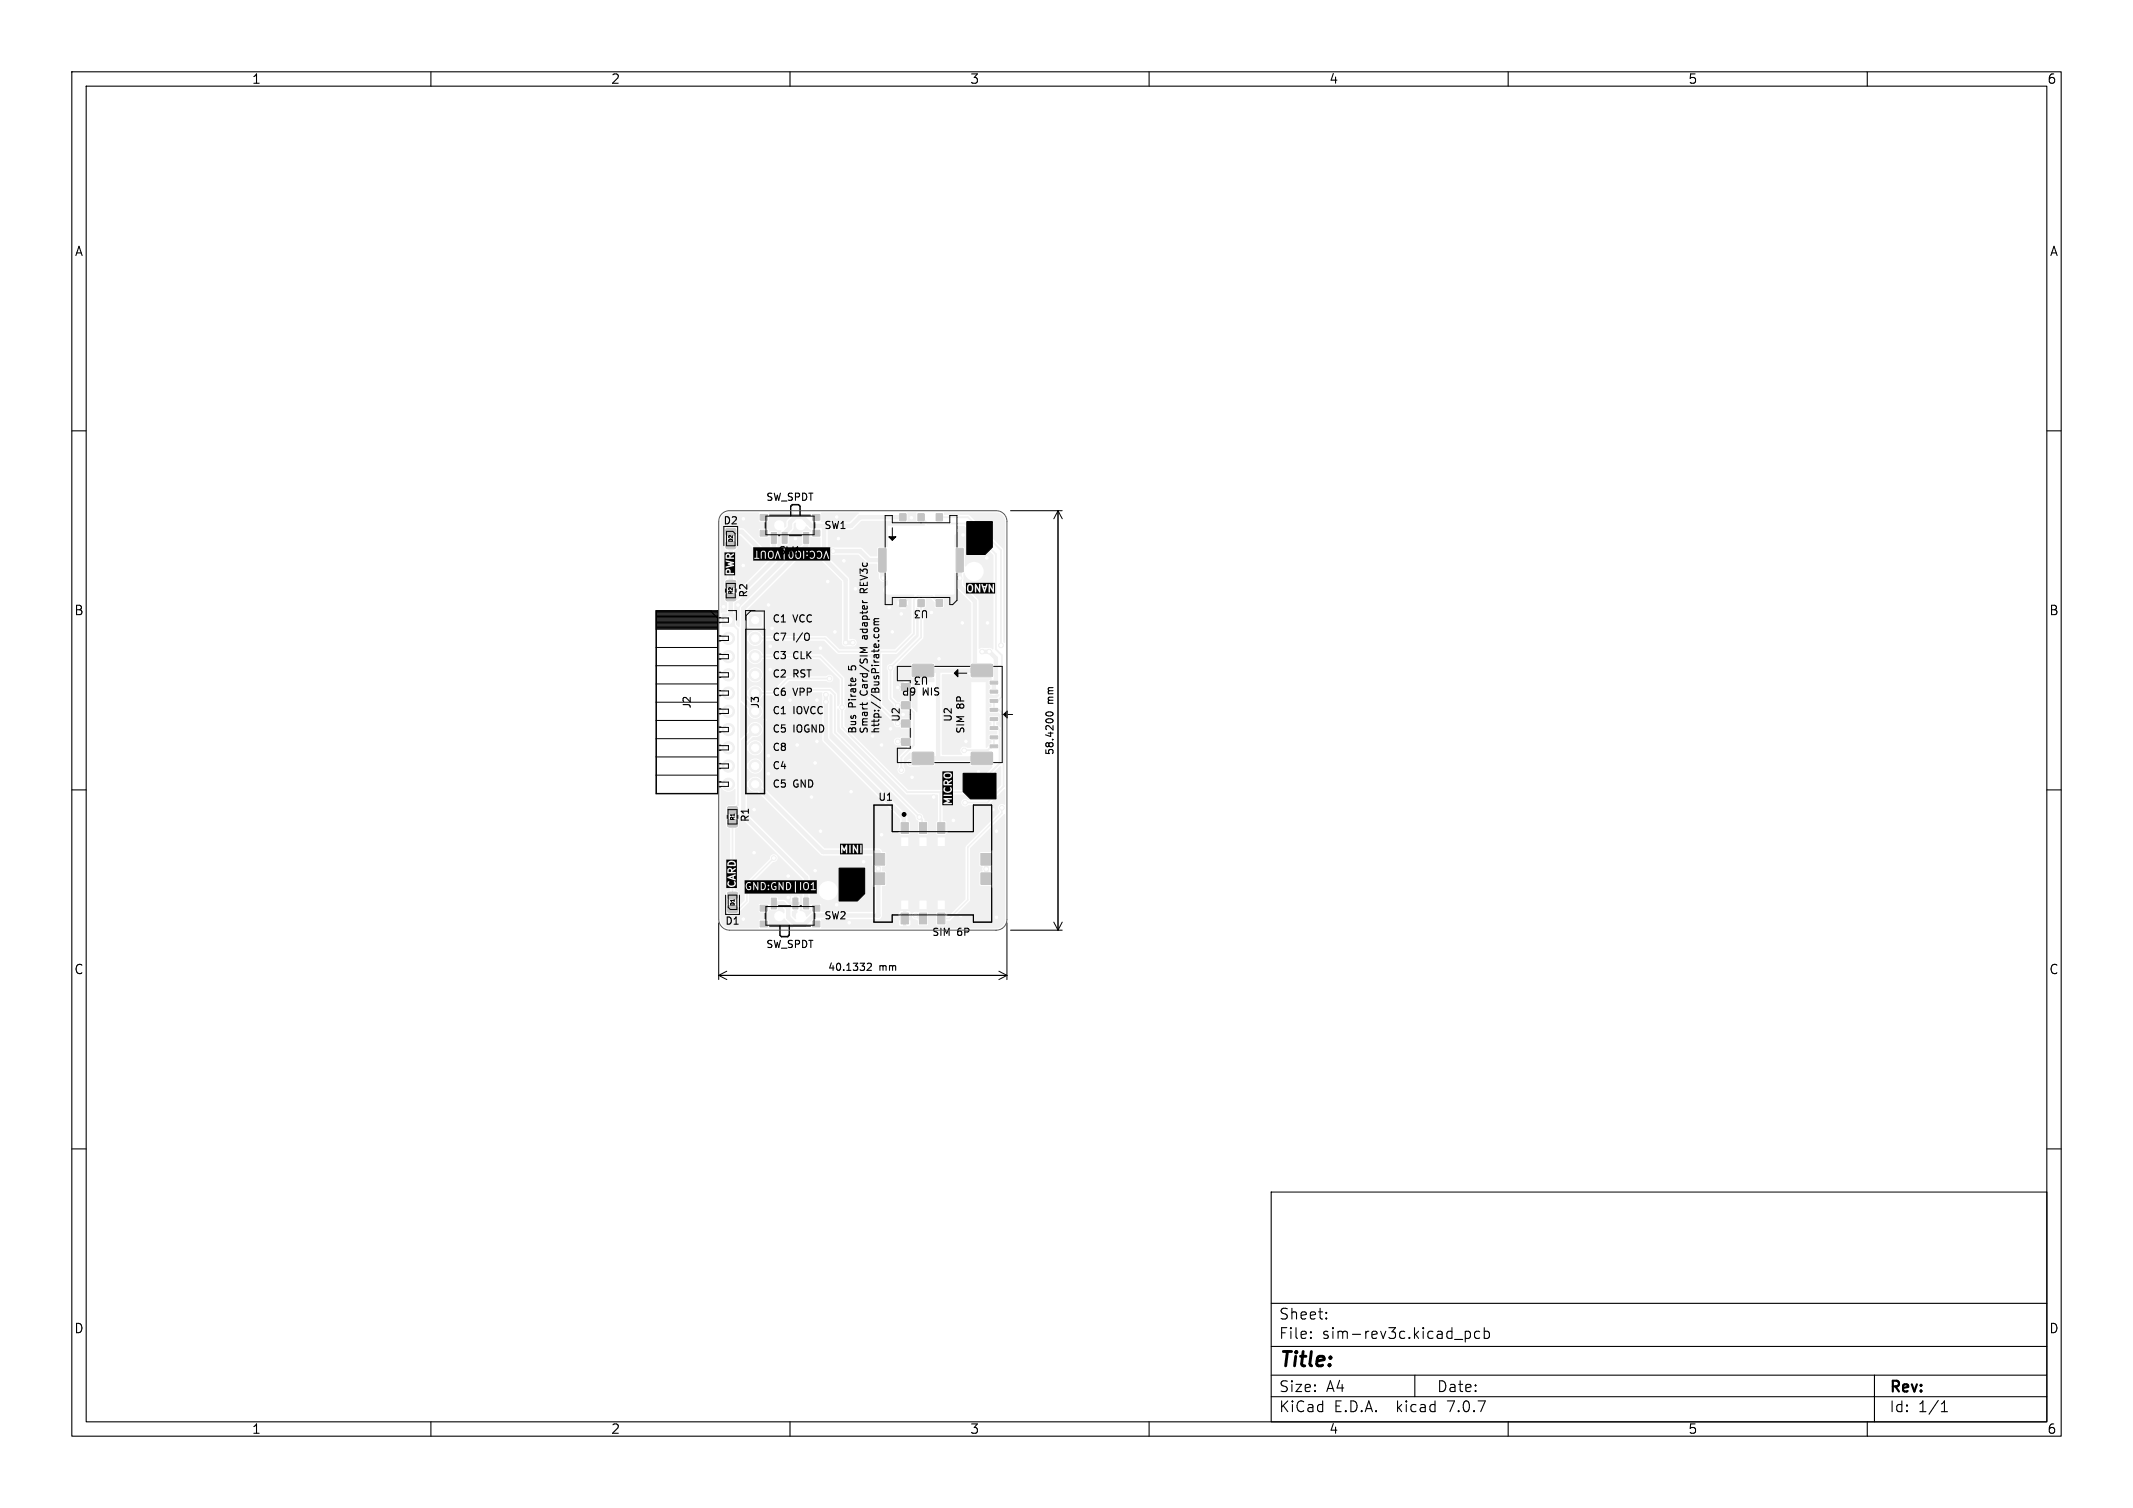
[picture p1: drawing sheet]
<svg xmlns="http://www.w3.org/2000/svg" width="297mm" height="210mm" viewBox="0 0 297 210" stroke-linecap="round" stroke-linejoin="round" font-family="sans-serif">
<g fill="#f0f0f0" stroke="#f0f0f0" stroke-width=".14">
<path d="M101.4 126.2l1.1-.1 .2 .3v.5l-.2 .2h-1l-.2-.3z"/>
<path d="M101.4 124.3h1.1l.2 .2v.6l-.2 .1h-1l-.2-.2z"/>
<path d="M104.3 85.5h1.7v1.7h-1.7z"/>
<path d="M101.4 112.4l1.1-.1 .2 .3v.6l-.3 .2-.9-.1-.2-.2z"/>
<path d="M101.4 114.2h1.1l.2 .2v.6l-.3 .2h-.9l-.2-.3z"/>
<path d="M100.6 85.5h1.7v1.7h-1.7z"/>
<path d="M113.1 73.9h1v.8h-1z"/>
<path d="M113.1 71.6h1v.8h-1z"/>
<path d="M105.8 73.9h1v.8h-1z"/>
<path d="M105.8 71.6h1v.8h-1z"/>
<path d="M111.9 74.2h.7v1.5h-.7z"/>
<path d="M108.9 74.2h.7v1.5h-.7z"/>
<path d="M107.4 74.2h.7v1.5h-.7z"/>
<path d="M137.9 96.1h1v.4h-1z"/>
<path d="M137.9 94.9h1v.3l-1 .1z"/>
<path d="M137.9 98.7h1v.3l-1 .1z"/>
<path d="M137.9 97.4h1v.4h-1z"/>
<path d="M137.9 101.2h1v.4h-1z"/>
<path d="M137.9 100l1-.1v.4h-1z"/>
<path d="M137.9 103.7h1v.4h-1z"/>
<path d="M137.9 102.5h1v.4h-1z"/>
<path d="M125.5 97.8h1.2v.9h-1.2z"/>
<path d="M125.5 100.3h1.2v.9h-1.2z"/>
<path d="M125.5 102.8h1.2v1h-1.2z"/>
<path d="M127.1 104.8h2.8l.1 .1v1.5l-.2 .1h-2.7l-.1-.2z"/>
<path d="M135.3 104.8h2.8l.1 .1v1.5l-.2 .1h-2.7l-.1-.2z"/>
<path d="M127.1 92.6l2.8-.1 .1 .2v1.4l-.2 .2-2.7-.1-.1-.1z"/>
<path d="M135.3 92.6l2.8-.1 .1 .2v1.4l-.2 .2-2.7-.1-.1-.1z"/>
<path d="M125.3 71.6h.8v.9h-.8z"/>
<path d="M127.8 71.6h.9v.9h-.9z"/>
<path d="M130.4 71.6h.8v.9h-.8z"/>
<path d="M125.3 83.5h.8v1h-.8z"/>
<path d="M127.8 83.5h.9v1h-.9z"/>
<path d="M130.4 83.5h.8v1h-.8z"/>
<path d="M133.2 76.4h.9v3.2h-1z"/>
<path d="M122.4 76.4h1l-.1 3.2h-.9z"/>
<path d="M105.8 126.1h1v.8h-1z"/>
<path d="M105.8 128.3h1v.8h-1z"/>
<path d="M113.1 126.1h1v.8h-1z"/>
<path d="M113.1 128.3h1v.8h-1z"/>
<path d="M107.4 125.1h.7v1.5h-.7z"/>
<path d="M110.4 125.1h.7v1.5h-.7z"/>
<path d="M111.9 125.1h.7v1.5h-.7z"/>
<path d="M125.5 114.6h1v1.5h-1z"/>
<path d="M128 114.6h1v1.5h-1z"/>
<path d="M130.6 114.6h1v1.5h-1z"/>
<path d="M125.5 127.2h1v1.5h-1z"/>
<path d="M128 127.2h1v1.5h-1z"/>
<path d="M130.6 127.2h1v1.5h-1z"/>
<path d="M121.7 118.9h1.5v1.6h-1.5z"/>
<path d="M121.7 121.6h1.5v1.6h-1.5z"/>
<path d="M136.6 118.9h1.5v1.6h-1.5z"/>
<path d="M136.6 121.6h1.5v1.6h-1.5z"/>
<path d="M101.1 82.7h1.2l.1 .2v.6l-.2 .2h-1l-.1-.3z"/>
<path d="M101.1 80.9l1.2-.1 .1 .3v.6l-.2 .1h-1l-.1-.2z"/>
<path d="M101.1 73.6h1.2l.1 .2v.6l-.2 .2-1-.1-.1-.2z"/>
<path d="M101.1 75.5h1.2l.1 .2v.6l-.2 .1h-1l-.1-.2z"/>
<circle cx="105.2" cy="88.9" r=".85"/>
<circle cx="105.2" cy="91.4" r=".85"/>
<circle cx="105.2" cy="94" r=".85"/>
<circle cx="105.2" cy="96.5" r=".85"/>
<circle cx="105.2" cy="99.1" r=".85"/>
<circle cx="105.2" cy="101.6" r=".85"/>
<circle cx="105.2" cy="104.1" r=".85"/>
<circle cx="105.2" cy="106.7" r=".85"/>
<circle cx="105.2" cy="109.2" r=".85"/>
<circle cx="101.4" cy="88.9" r=".85"/>
<circle cx="101.4" cy="91.4" r=".85"/>
<circle cx="101.4" cy="94" r=".85"/>
<circle cx="101.4" cy="96.5" r=".85"/>
<circle cx="101.4" cy="99.1" r=".85"/>
<circle cx="101.4" cy="101.6" r=".85"/>
<circle cx="101.4" cy="104.1" r=".85"/>
<circle cx="101.4" cy="106.7" r=".85"/>
<circle cx="101.4" cy="109.2" r=".85"/>
<circle cx="107.8" cy="119.5" r=".33"/>
<circle cx="136.8" cy="90.7" r=".33"/>
<circle cx="118.8" cy="89.5" r=".33"/>
<circle cx="117.8" cy="89.5" r=".33"/>
<circle cx="115" cy="97.8" r=".33"/>
<circle cx="137.8" cy="90.7" r=".33"/>
<circle cx="115" cy="96.8" r=".33"/>
<circle cx="128" cy="113.8" r=".33"/>
<circle cx="134.4" cy="111.8" r=".33"/>
<circle cx="117.2" cy="98.5" r=".33"/>
<circle cx="139.4" cy="89.9" r=".33"/>
<circle cx="134.2" cy="104.5" r=".33"/>
<circle cx="105" cy="112.8" r=".33"/>
<circle cx="107.2" cy="90" r=".33"/>
<circle cx="107" cy="84.3" r=".33"/>
<circle cx="113.8" cy="103.2" r=".33"/>
<circle cx="124.2" cy="88" r=".33"/>
<circle cx="124" cy="101.5" r=".33"/>
<circle cx="137.5" cy="86.7" r=".33"/>
<circle cx="109" cy="77.7" r=".33"/>
<circle cx="113.5" cy="106.2" r=".33"/>
<circle cx="121" cy="97.3" r=".33"/>
<circle cx="110.8" cy="75" r=".33"/>
<circle cx="138.2" cy="112.8" r=".33"/>
<circle cx="127" cy="108.2" r=".33"/>
<circle cx="103.5" cy="72.3" r=".33"/>
<circle cx="134.1" cy="74.5" r=".33"/>
<circle cx="122.8" cy="103.8" r=".33"/>
<circle cx="129.7" cy="85.3" r=".33"/>
<circle cx="138.1" cy="72.8" r=".33"/>
<circle cx="106.5" cy="100.2" r=".33"/>
<circle cx="125.5" cy="85.5" r=".33"/>
<circle cx="111" cy="103.8" r=".33"/>
<circle cx="120.2" cy="120" r=".33"/>
<circle cx="117.5" cy="78.1" r=".33"/>
<circle cx="138.8" cy="115.8" r=".33"/>
<circle cx="116.8" cy="75" r=".33"/>
<circle cx="130" cy="111" r=".33"/>
<circle cx="100.8" cy="84.5" r=".33"/>
<circle cx="110" cy="97.5" r=".33"/>
<circle cx="107.5" cy="87.5" r=".33"/>
<circle cx="116.2" cy="88" r=".33"/>
<circle cx="122.8" cy="116.2" r=".33"/>
<circle cx="105" cy="118.8" r=".33"/>
<circle cx="114.2" cy="90.3" r=".33"/>
<circle cx="109.8" cy="122" r=".33"/>
<circle cx="123.8" cy="84.6" r=".33"/>
<circle cx="116.5" cy="126" r=".33"/>
<circle cx="137.4" cy="77.7" r=".33"/>
<circle cx="113.8" cy="97.5" r=".33"/>
<circle cx="118.5" cy="110.2" r=".33"/>
<circle cx="136.2" cy="107.5" r=".33"/>
<circle cx="107" cy="107.8" r=".33"/>
<circle cx="109.8" cy="125" r=".33"/>
<circle cx="103.5" cy="128" r=".33"/>
<circle cx="119.1" cy="82" r=".33"/>
<circle cx="132.8" cy="114.2" r=".33"/>
<circle cx="116.5" cy="72" r=".33"/>
<circle cx="134" cy="86.7" r=".33"/>
<circle cx="102.8" cy="84.3" r=".33"/>
<circle cx="126.9" cy="72.1" r=".33"/>
<circle cx="130.8" cy="91.7" r=".33"/>
<circle cx="118.2" cy="128.5" r=".33"/>
<circle cx="103.5" cy="78.7" r=".33"/>
<circle cx="107.2" cy="93.3" r=".33"/>
<circle cx="125.8" cy="99.5" r=".33"/>
<circle cx="133.7" cy="127.5" r=".33"/>
<circle cx="114.2" cy="115.8" r=".33"/>
<circle cx="125" cy="95.8" r=".33"/>
<circle cx="134.5" cy="103.2" r=".33"/>
<circle cx="133.2" cy="98.3" r=".33"/>
<circle cx="138.5" cy="108.5" r=".33"/>
<circle cx="107" cy="105.2" r=".33"/>
<circle cx="113.5" cy="121.2" r=".33"/>
<circle cx="115.2" cy="81" r=".33"/>
<circle cx="121.5" cy="102.5" r=".33"/>
<circle cx="113" cy="111" r=".33"/>
<circle cx="138.8" cy="127.8" r=".33"/>
<circle cx="125" cy="98.3" r=".33"/>
<circle cx="125.5" cy="107.2" r=".33"/>
<circle cx="127.5" cy="127.5" r=".33"/>
<circle cx="115.5" cy="94.5" r=".33"/>
<circle cx="124" cy="93" r=".33"/>
<circle cx="125" cy="100.8" r=".33"/>
<circle cx="139.5" cy="112.5" r=".33"/>
<circle cx="125" cy="103.2" r=".33"/>
<circle cx="106" cy="76.7" r=".33"/>
<circle cx="137.3" cy="121" r=".33"/>
<circle cx="126.8" cy="106.2" r=".33"/>
<circle cx="122.3" cy="121" r=".33"/>
<circle cx="123" cy="80.5" r=".33"/>
<circle cx="133.6" cy="80.5" r=".33"/>
<circle cx="116" cy="76.7" r=".33"/>
</g>
<path d="M107.8 119.5l-3.8 3.7v2.3l-1.1 1.1h-.9M139.5 112.5v.7l-4.7 4.8v7.3l-2.6 2.6h-1.1M127.5 127.5l.4 .4h.6" fill="none" stroke="#f0f0f0" stroke-width=".2"/>
<g fill="none" stroke="#f0f0f0" stroke-width=".25">
<path d="M128.2 72l.9 .9h5.3l4.3 4.3v13.2l.8 .9v5.7l-.6 .6h-.5v1.3h.7l.7 .6v10l-2.3 2.3h-3.1M130.8 72h4l4.6 4.6v13.3M101.4 86.4l1.4 1.3v24.4l-.8 .7M105.2 91.4h9l3 3.1v6.7l9.1 9.1h8.9l4-4v-4.6l-.3-.3h-.5v-1.3M111.2 96.1h4.4l.6 .7v5.2l11.8 11.8M115.5 94.5h-5.7l-2.1 2h-2.5M122.5 90.7v7.6l2.5 2.5M125 98.2h1.2l1 1.1v4.5l-1.7 1.7v1.7M125 98.2v.1M126.1 95.7l-1.1 .1M128.2 84v4.7l-4.2 4.3v4.3l1 1M130.8 84l-1-1h-2l-.6 .5v4.8l-2.4 2.4h-8l-1.9-1.8h-9.7"/>
<path d="M102 114.7v10M125 103.2l1.1 .1M125 100.8h1.1M128 113.8h.1M128 113.8l.4 .3v1.5l.1 .2M130.9 110.3v5.4l.2 .1M138.4 102.7v1.2h-.3l-.6 .6h-3.3"/>
</g>
<g fill="none" stroke="#f0f0f0" stroke-width=".61">
<path d="M101.8 74.1h1.5l2.7 2.6M101.8 75.9v5.4M107.8 74.9v3.1l-5.2 5.2h-.8v2.8l-.4 .4M112.2 74.9v1.1l-8.7 8.7v12.7l1.7 1.7M114.8 73.3v4.4l3 3v8.8M116 76.7h3.8l1.2 1.3h1.9v2.4l.1 .1M125.7 72h-6l-1.2 1.3h-5.5l-1.2-1.3h-1l-.8 .7v.8l-.8 .8v.6M133.6 78v3.6l2.2 2.1v9.3l-.4 .4M115 96.8v6.2l10.8 10.8v1.8l.2 .2M117.7 89.5h.1M117.8 89.5h1M128.5 93.4h8.2"/>
<path d="M130.6 93.4v12.1l.2 .1M136.8 90.7h1l.9 1v3.1l-.3 .3v1.2M105.2 109.2l9.4 9.5h7.7v8.8M105.2 101.6l-1.7 1.7v10.2l8.7 8.7v3.6M136.7 105.6h-8.2l-.6 .6h-1.1M137.3 119.7v2.7l-.1 .1M107.8 125.8h1.3l.7 .7v1.3l1 1h1.2l1.2-1.3h9.1M122.3 127.5h.1M122.3 121h.1M137.3 121h.1"/>
</g>
<g fill="#f0f0f0">
<path d="M100.3 109.7h.2a1.16 1.16 0 0 0 1.9 .1v2.1l-.2 .2h-.7l-.3 .2-.1 .2v.7l.1 .2 .3 .1 1 .1 .4-.3 .1 .1 .2 .5 8.5 8.6v4.1l.1 .2h.8l.3-.2 .1 .4-.7 .7-.2-.5-.3-.3-.4-.1v-.7h-.4v.9a.87 .87 0 0 0-.2 1h-.1l-.4-.5v-.6h.2v-.8h-.5l-.5-.5h1.9v-.6l-.2-.2h-.2v.8h-.5v-.8l-.4 .1v.7h-.6l-.3-.3h-.9l-.1-.4h-.8l-.2 .1-.1 1-.2-.1h-1.1l-.1 .1-.1 .9 .2 .2h1.1l.2-.5 .3 .2h.8l.1-.4 .5-.1 .4 .4v.5h-.1a.71 .71 0 0 0-1.1-.1 .71 .71 0 0 0 .1 1.1 .71 .71 0 0 0 1-.3l1.3 1.2v.2h-3.3l-.1-.1v-1.1h-1.2l-.1 .1v1l-.1 .1h-4a1.27 1.27 0 0 1-1.3-1.3v-1.1h.8l.1 .3 .3 .1h1l.3-.1 1.4-1.5 .1-2.3 3.4-3.4a.54 .54 0 0 0 .6-.5 .54 .54 0 0 0-.7-.6 .54 .54 0 0 0-.4 .7l-3.5 3.5v2.3l-.8 .7-.4-.2-1.2 .1-.2 .3v.6h-.8v-1.9h.8l.1 .3 .3 .1h1l.4-.2v-.8a.61 .61 0 0 0-.6-.4l.1-8.6a.46 .46 0 0 0 .5-.4v-.7l-.2-.3-1.2-.1-.4 .3v.8a.54 .54 0 0 0 .5 .4l.1 8.5-.1 .1a.44 .44 0 0 0-.5 .4v.6h-.8z"/>
<path d="M104 91.9l.1-.1a1.13 1.13 0 0 0 1.1 .7 1.13 1.13 0 0 0 1-.7h7.9l2.8 2.9v3.4l-.2 .2h-.1v-1.7l-.9-.8-4-.1a.54 .54 0 0 0-.8 .1 .54 .54 0 0 0 0 .7 .54 .54 0 0 0 .8-.1l2.8 .1 .1 6.7 10.7 10.8v2.2l1.2 .1 .2-.2v-1.6l-.3-.2-.1-.7-10.8-10.8v-5.9l.1-.3 .3 .3v5.1l.1 .2 11.5 11.6a.56 .56 0 0 0 .4 .5l-.1 1.8 .2 .2h1.1l.1-.2v-1.6l-.1-.1-.3-.1-.2-.4a.78 .78 0 0 0-.6-.6l-11.4-11.4v-3.2h.2l.1 .3v2.3l.1 .2 9.1 9.1 .2 .1h4.3v3.6l-.2 .2v1.6l.1 .2h1.1l.2-.2v-1.6l-.5-.2v-3.6l4-.1 4.1-3.9v2.7l-2.1 2h-2.5a.55 .55 0 0 0-.8 0 .55 .55 0 0 0 0 .8 .55 .55 0 0 0 .9-.1h2.7l2.2-2.2 .2 .1-.1 2.1a.57 .57 0 0 0-.8 .1 .57 .57 0 0 0 .1 .8v.2l-4.7 4.7-.1 7.3-2.4 2.4-.2-.1v-.4l-.2-.1h-1.2v1.7l.1 .2 1.2-.1 .1-.5 .6-.2 2.6-2.6 .1-2.3h1.3l.2 .2h1.5l.2-.2v-1.7l-.5-.2 .1-.6h.3l.1-.2v-1.7l-.2-.1h-1.7v1.8l.1 .2h.3v.6l-.4 .2v1.7h-1.3v-5l4.8-4.9 .1 .1v14.7a1.25 1.25 0 0 1-1.4 1.2l-24.3-.1 .1-.5h10.8l.2 .3h1.2l.2-.3v-.5h-.6v.8h-.5v-.8h-.5v.5h-10.8l-.1-.6 .1-.1h7.9l.3-.1 .2-.2h4v-.2h.2a.77 .77 0 0 0 .7 .6l.1 .1v.5l.1 .2h1.1l.2-.2v-1.7h-1.2l-.2 .1a.57 .57 0 0 0-.8 .4h-.2v-.4l-.1-.2h-.5v.8h-.5v-.8h-.3l-.2 .2v.6h-2.4v-2.3h2.7v1.2h1v-1.2h1.5v1.2h3.6v-1.2h-1v1.2h-1.6v-1.2h-6.2v-1.9l.1-.1h.4l.1-.2v-1.7l-.6-.2v-.6h.5l.1-.2-.1-1.8-.5-.1-.1-.3-.3-.2h-7.6l-1.5-1.5h12.2v1.2h1v-1.2h1.5v1.2h3.6v-1.2h-1v1.2h-1.6v-1.2h-15.7l-7.1-7a1.09 1.09 0 0 0-.7-1.4 1.09 1.09 0 0 0-1.4 .6l-.1-.1v-1.5l.1-.1a1.07 1.07 0 0 0 1.7 .5 1.07 1.07 0 0 0 0-1.7 1.07 1.07 0 0 0-1.7 .4l-.1-.1v-1.6l.1-.1a1.07 1.07 0 0 0 1.7 .5 1.07 1.07 0 0 0 0-1.7 1.07 1.07 0 0 0-1.7 .5l-.1-.1v-.3l.8-.7a1.08 1.08 0 0 0 1.4-1 1.08 1.08 0 0 0-1.2-1.2 1.08 1.08 0 0 0-.9 1.4l-.9 .9h-.1v-4.9h.1l.9 .9a1.07 1.07 0 0 0 1 1.3 1.07 1.07 0 0 0 1.1-1.2 1.07 1.07 0 0 0-1.4-.9l-.8-.8v-.3h.2a1.11 1.11 0 0 0 1 .7 1.11 1.11 0 0 0 1-.8h1.7l2-2h5.1a.55 .55 0 0 0 .9 .1 .55 .55 0 0 0 0-.8 .55 .55 0 0 0-.9 .1h-5.4l-2 2h-1.4a1.14 1.14 0 0 0-1-.7 1.14 1.14 0 0 0-1.1 .6l-.1-.1v-1.5l.1-.1a1.07 1.07 0 0 0 1.7 .5 1.07 1.07 0 0 0 0-1.7 1.07 1.07 0 0 0-1.7 .4l-.1-.1z"/>
<path d="M104 109.6h.2a1.16 1.16 0 0 0 1.3 .7l8.8 8.8 .3 .1h6.8l.1 .1v1.2l.3 .2v.4a.23 .23 0 0 1-.3 .3v1.8l.3 .3-.1 3.5h-7.3l-.1-1.1h-1.2l-.2 .1-.1-.1v-1.9h1.2a1.33 1.33 0 0 0 1.9 1.2 1.33 1.33 0 0 0 .2-2.2 1.33 1.33 0 0 0-2.1 .8v.2h-1.2l-.1-2-8.7-8.7z"/>
<path d="M104 89.3h.1a1.13 1.13 0 0 0 1.1 .7 1.13 1.13 0 0 0 1-.8h8.5l1.9 1.9h5.5l.1 7.3 2.2 2.3a.63 .63 0 0 0 .9 .6l.2 .2 1.3-.1 .1 .1v1.1h-1.4a.38 .38 0 0 1-.5 .1 .56 .56 0 0 0-.5 .7 .56 .56 0 0 0 .8 .4l.2 .2h.8l.1 .1-1.2 1.3v1.4a.55 .55 0 0 0-.1 .8 .55 .55 0 0 0 .8 0 .55 .55 0 0 0-.1-.8v-1.2l.9-.8 .1 .1v.8a.55 .55 0 0 0-.6 .6 .55 .55 0 0 0 .7 .5l3-.1a.59 .59 0 0 0 .4-.6l4.7 .1a.41 .41 0 0 0 .3 .5h2.8l.1 .1-3.2 3.2h-8.6l-8.8-8.9v-2.1a.63 .63 0 0 0 0-1v-3.6l-3.3-3.3h-8.1a1.14 1.14 0 0 0-1-.7 1.14 1.14 0 0 0-1.1 .7l-.1-.1z"/>
<path d="M131.1 93.9h3.9a.42 .42 0 0 0 .3 .6h2.8v.1l-.3 .1-.1 .2v.4l.2 .2v.4l-.2 .2v.4l.2 .2a1.75 1.75 0 0 0 1.2 0l.1 .2-.3 .3h-1.1l-.1 .2v.5l.4 .2-.1 .3-.3 .2v.6h1.3l.4 .5v1.6l-.7-.4v-.3l.4-.2-.1-.6-1.1-.1-.2 .2v.5l.4 .2-.1 .4-.3 .1v.5l.1 .2h1l.1 .1-.1 .4h-.9l-.2 .1v.5l.4 .3v.2l-.1 .1a.31 .31 0 0 0-.4 .4l-.2 .2h-.2v-9.1h-2l.1 9-.1 .1h-.5a.56 .56 0 0 0-.9 .1 .56 .56 0 0 0 .2 .8l-.1 .1h-2.8z"/>
<path d="M127.6 84.7l.1-.1 .2 .2v3.8l-3.8 3.8a.58 .58 0 0 0-.6 .4 .58 .58 0 0 0 .2 .7v3.8l.7 .9a.64 .64 0 0 0 .9 .6l.2 .1h1l.4 .5v.7h-1.4a.43 .43 0 0 1-.6 .1l-2.1-2.1v-6.9l.1-.1h2l2.6-2.6 .1-.2z"/>
<path d="M128.9 83.4h.7l.5 .5v.6l.2 .1h1l.1-.2v-1l-.2-.1h-.7l-.3-.4 2.6-.1 .1-.1v-2.8l.1-.1 .1 .1 .1 2 2 2.1v8.3l-.2 .3v.2h-4.8a.4 .4 0 0 0-.3-.5h-2.8l-.3 .3v1.5l.2 .3h3l.1 .1v.5h-2.3l-.1 4.1h-.1l-.7-.6v-.7l-.1-.2h-1.4a.28 .28 0 0 1-.4 .1l-.6-.6-.1-.6h2.3l-.5-.5-.4 .5h-1.4v-.4h.9v.1l.6-.5h.7l.5 .5v-.9v-.1l-.5 .5h-.7l-.6-.5v.9h-.9v-1.2h1.4l.4 .4 .5-.4h-2.3v-1.4l.3-.6 4-4v-4.1l.3-.3z"/>
<path d="M133.1 73.3l1.2-.1 4 4.1v13.1l-.5-.2h-1l-.4 .2-.1-.1-.1-6.7-.1-.2-1.9-1.9-.1-1.6 .2-.1a1.34 1.34 0 0 0 1.6 1.1 1.34 1.34 0 0 0 .9-1.8 1.34 1.34 0 0 0-1.8-.7l-.5 .5h-.1l-.1-2.5-.2-.2h-1.2v-1.6a.91 .91 0 0 0 .2-1.3z"/>
<path d="M112.8 74.8l1.4 .1 .1 3.1 2.9 3v8.3a.54 .54 0 0 0 .2 .6 .54 .54 0 0 0 .5 .1h.7a.53 .53 0 0 0 .7-.5 .53 .53 0 0 0-.7-.5l-.3-.1v-4.1h7.8l-.4-.5-.4 .5h-7v-1.2h6.7v.8l.4-.4h.7l.4 .4v-.8l-.4 .4h-.7l-.4-.4h-6.7v-.4h7l.4 .4 .4-.4h-7.8l-.1-2.7-2.9-3v-3.7l3.3-.1 1.4-1.2h5l.3 .2h.8l.3-.2-.1-1.1h.1h1.2v1.2l.2 .1h.7l.3 .4-.1 .1h-5.1v3h-1.3l-.1 .2-.1 1.1h-.9l-1.3-1.2-3.7-.1a.54 .54 0 0 0-.7 .6 .54 .54 0 0 0 .7 .5h3.3l1.3 1.1 1.3 .1 .1 1.1 .1 .2 .1 .7 .1 .2a.63 .63 0 0 0 1 .1l.1 .7a.66 .66 0 0 0-.6 .7 .66 .66 0 0 0 .6 .6l3.7 .1-.4 .6v4.6l-2.3 2.3h-7.7l-1.8-1.8h-.2h-8.7a1.13 1.13 0 0 0-1-.7 1.13 1.13 0 0 0-1.1 .6l-.1-.1 .1-1.1 2.1 .1v-1.9l-.2-.2-1.9 .1-.1-.1v-.4l8.6-8.6 .2-.6z"/>
<path d="M131.4 71.4h7.3a1.25 1.25 0 0 1 1.3 1.3v16.8l-.2 .1-.1-.2v-12.9l-4.8-4.8h-3.4z"/>
<path d="M100.7 71.7l.7-.3h4.2h.1v1.2h1.2l.2-.1-.1-1 .1-.1h3.4v.1l-.9 1-.1 .8-.2 .2-.1-.1a.71 .71 0 0 0-.4-.9 .71 .71 0 0 0-.9 .3 .71 .71 0 0 0 .3 1v.1l.5-.1 .1 .1-.1 .2 .1 1.7h.9l.1-.1v-1.3l.6-.7 .1-.8 .2-.1 .1 .1a.74 .74 0 0 0 .5 .9 .74 .74 0 0 0 1-.5l.6 .5v.2l-.1 .1-.2-.1-.8-.1-.1 .2v1.7l-8.6 8.7-.1 .3v2.4l-.1 .1-.4-.4v-1.4l-.2-.3v-1.3l.7-.4 5.2-5.2 .1-.3v-3.9l-.1-.2-.8 .1-.3 .1-.1-.3-.1-.1h-1.2v1.1l1.2 .1 .3-.1v3l-4.7 4.7-1.3-.1-.2 .2-.1 .2v.7l.3 .5v1.2v.1l-.8 .1-.1-.1v-3.6h.5l.2 .2 .2 .2 1.1-.1 .2-.1 .1-.2v-.7l-.3-.5v-3.8l.3-.3 .1-.8-.2-.2-.2-.2-1.1 .1-.3 .2v.8l.3 .4v3.8l-.3 .4-.1 .8h-.5v-7.3h.5l.2 .2 .2 .2h1.1l.3-.2h.5l2.4 2.4a.54 .54 0 0 0 .9 .1 .54 .54 0 0 0-.2-.8l-2.7-2.7h-.9l-.3-.2h-1.1l-.3 .2-.1 .8h-.5v-2z"/>
<path d="M114.3 71.4h5.2l.1 .1-1.3 1.2h-3.9h-.1z"/>
</g>
<g fill="#fff" stroke="#fff" stroke-width=".14">
<circle cx="107.8" cy="119.5" r=".18"/>
<circle cx="136.8" cy="90.7" r=".18"/>
<circle cx="118.8" cy="89.5" r=".17"/>
<circle cx="117.8" cy="89.5" r=".17"/>
<circle cx="115" cy="97.8" r=".17"/>
<circle cx="137.8" cy="90.7" r=".18"/>
<circle cx="115" cy="96.8" r=".17"/>
<circle cx="128" cy="113.8" r=".17"/>
<circle cx="134.4" cy="111.8" r=".17"/>
<circle cx="117.2" cy="98.5" r=".17"/>
<circle cx="139.4" cy="89.9" r=".18"/>
<circle cx="134.2" cy="104.5" r=".17"/>
<circle cx="105" cy="112.8" r=".17"/>
<circle cx="107.2" cy="90" r=".17"/>
<circle cx="107" cy="84.2" r=".17"/>
<circle cx="113.8" cy="103.2" r=".17"/>
<circle cx="124.2" cy="88" r=".17"/>
<circle cx="124" cy="101.5" r=".17"/>
<circle cx="137.5" cy="86.7" r=".18"/>
<circle cx="109" cy="77.7" r=".18"/>
<circle cx="113.5" cy="106.2" r=".18"/>
<circle cx="121" cy="97.2" r=".17"/>
<circle cx="110.8" cy="75" r=".17"/>
<circle cx="138.2" cy="112.8" r=".18"/>
<circle cx="127" cy="108.2" r=".17"/>
<circle cx="103.5" cy="72.3" r=".17"/>
<circle cx="134.1" cy="74.5" r=".17"/>
<circle cx="122.8" cy="103.8" r=".17"/>
<circle cx="129.7" cy="85.3" r=".17"/>
<circle cx="138.1" cy="72.8" r=".17"/>
<circle cx="106.5" cy="100.3" r=".18"/>
<circle cx="125.5" cy="85.5" r=".17"/>
<circle cx="111" cy="103.8" r=".17"/>
<circle cx="120.2" cy="120" r=".17"/>
<circle cx="117.5" cy="78.1" r=".18"/>
<circle cx="138.8" cy="115.8" r=".17"/>
<circle cx="116.8" cy="75" r=".17"/>
<circle cx="130" cy="111" r=".17"/>
<circle cx="100.8" cy="84.5" r=".17"/>
<circle cx="110" cy="97.5" r=".17"/>
<circle cx="107.5" cy="87.5" r=".18"/>
<circle cx="116.2" cy="88" r=".17"/>
<circle cx="122.8" cy="116.2" r=".17"/>
<circle cx="105" cy="118.8" r=".17"/>
<circle cx="114.2" cy="90.2" r=".17"/>
<circle cx="109.8" cy="122" r=".17"/>
<circle cx="123.8" cy="84.6" r=".17"/>
<circle cx="116.5" cy="126" r=".18"/>
<circle cx="137.4" cy="77.7" r=".17"/>
<circle cx="113.8" cy="97.5" r=".17"/>
<circle cx="118.5" cy="110.2" r=".18"/>
<circle cx="136.2" cy="107.5" r=".18"/>
<circle cx="107" cy="107.8" r=".17"/>
<circle cx="109.8" cy="125" r=".17"/>
<circle cx="103.5" cy="128" r=".17"/>
<circle cx="119.1" cy="82" r=".17"/>
<circle cx="132.8" cy="114.2" r=".17"/>
<circle cx="116.5" cy="72" r=".18"/>
<circle cx="134" cy="86.7" r=".18"/>
<circle cx="102.8" cy="84.3" r=".17"/>
<circle cx="126.9" cy="72.1" r=".17"/>
<circle cx="130.8" cy="91.7" r=".18"/>
<circle cx="118.2" cy="128.5" r=".17"/>
<circle cx="103.5" cy="78.7" r=".18"/>
<circle cx="125.8" cy="99.5" r=".17"/>
<circle cx="133.7" cy="127.5" r=".17"/>
<circle cx="114.2" cy="115.8" r=".17"/>
<circle cx="125" cy="95.8" r=".17"/>
<circle cx="134.5" cy="103.2" r=".17"/>
<circle cx="138.5" cy="108.5" r=".18"/>
<circle cx="107" cy="105.2" r=".17"/>
<circle cx="113.5" cy="121.2" r=".18"/>
<circle cx="115.2" cy="81" r=".17"/>
<circle cx="121.5" cy="102.5" r=".18"/>
<circle cx="113" cy="111" r=".17"/>
<circle cx="138.8" cy="127.8" r=".17"/>
<circle cx="125" cy="98.2" r=".17"/>
<circle cx="125.5" cy="107.2" r=".17"/>
<circle cx="127.5" cy="127.5" r=".17"/>
<circle cx="115.5" cy="94.5" r=".18"/>
<circle cx="124" cy="93" r=".17"/>
<circle cx="139.5" cy="112.5" r=".18"/>
<circle cx="125" cy="103.2" r=".17"/>
<circle cx="106" cy="76.7" r=".18"/>
<circle cx="137.3" cy="121" r=".18"/>
<circle cx="126.8" cy="106.2" r=".17"/>
<circle cx="122.3" cy="121" r=".18"/>
<circle cx="123" cy="80.5" r=".17"/>
<circle cx="133.6" cy="80.5" r=".17"/>
<circle cx="116" cy="76.7" r=".18"/>
<circle cx="105.2" cy="86.4" r=".5"/>
<circle cx="105.2" cy="88.9" r=".5"/>
<circle cx="105.2" cy="91.4" r=".5"/>
<circle cx="105.2" cy="94" r=".5"/>
<circle cx="105.2" cy="96.5" r=".5"/>
<circle cx="105.2" cy="99.1" r=".5"/>
<circle cx="105.2" cy="101.6" r=".5"/>
<circle cx="105.2" cy="104.1" r=".5"/>
<circle cx="105.2" cy="106.7" r=".5"/>
<circle cx="105.2" cy="109.2" r=".5"/>
<circle cx="101.4" cy="86.4" r=".5"/>
<circle cx="101.4" cy="88.9" r=".5"/>
<circle cx="101.4" cy="91.4" r=".5"/>
<circle cx="101.4" cy="94" r=".5"/>
<circle cx="101.4" cy="96.5" r=".5"/>
<circle cx="101.4" cy="99.1" r=".5"/>
<circle cx="101.4" cy="101.6" r=".5"/>
<circle cx="101.4" cy="104.1" r=".5"/>
<circle cx="101.4" cy="106.7" r=".5"/>
<circle cx="101.4" cy="109.2" r=".5"/>
<circle cx="111.5" cy="73.1" r=".45"/>
<circle cx="108.5" cy="73.1" r=".45"/>
<circle cx="132.6" cy="73.9" r=".47"/>
<circle cx="123.6" cy="82.2" r=".38"/>
<circle cx="108.5" cy="127.6" r=".45"/>
<circle cx="111.5" cy="127.6" r=".45"/>
<circle cx="135.6" cy="79.6" r="1.07"/>
<circle cx="115.3" cy="124" r="1.07"/>
</g>
<g fill="#c4c4c4" stroke="#c4c4c4" stroke-width=".14">
<path d="M101.4 126.2l1.1-.1 .2 .3v.5l-.2 .2h-1l-.2-.3z"/>
<path d="M101.4 124.3h1.1l.2 .2v.6l-.2 .1h-1l-.2-.2z"/>
<path d="M101.4 112.4l1.1-.1 .2 .3v.6l-.3 .2-.9-.1-.2-.2z"/>
<path d="M101.4 114.2h1.1l.2 .2v.6l-.3 .2h-.9l-.2-.3z"/>
<path d="M113.1 73.9h1v.8h-1z"/>
<path d="M113.1 71.6h1v.8h-1z"/>
<path d="M105.8 73.9h1v.8h-1z"/>
<path d="M105.8 71.6h1v.8h-1z"/>
<path d="M111.9 74.2h.7v1.5h-.7z"/>
<path d="M108.9 74.2h.7v1.5h-.7z"/>
<path d="M107.4 74.2h.7v1.5h-.7z"/>
<path d="M137.9 96.1h1v.4h-1z"/>
<path d="M137.9 94.9h1v.3l-1 .1z"/>
<path d="M137.9 98.7h1v.3l-1 .1z"/>
<path d="M137.9 97.4h1v.4h-1z"/>
<path d="M137.9 101.2h1v.4h-1z"/>
<path d="M137.9 100l1-.1v.4h-1z"/>
<path d="M137.9 103.7h1v.4h-1z"/>
<path d="M137.9 102.5h1v.4h-1z"/>
<path d="M125.5 97.8h1.2v.9h-1.2z"/>
<path d="M125.5 100.3h1.2v.9h-1.2z"/>
<path d="M125.5 102.8h1.2v1h-1.2z"/>
<path d="M127.1 104.8h2.8l.1 .1v1.5l-.2 .1h-2.7l-.1-.2z"/>
<path d="M135.3 104.8h2.8l.1 .1v1.5l-.2 .1h-2.7l-.1-.2z"/>
<path d="M127.1 92.6l2.8-.1 .1 .2v1.4l-.2 .2-2.7-.1-.1-.1z"/>
<path d="M135.3 92.6l2.8-.1 .1 .2v1.4l-.2 .2-2.7-.1-.1-.1z"/>
<path d="M125.3 71.6h.8v.9h-.8z"/>
<path d="M127.8 71.6h.9v.9h-.9z"/>
<path d="M130.4 71.6h.8v.9h-.8z"/>
<path d="M125.3 83.5h.8v1h-.8z"/>
<path d="M127.8 83.5h.9v1h-.9z"/>
<path d="M130.4 83.5h.8v1h-.8z"/>
<path d="M133.2 76.4h.9v3.2h-1z"/>
<path d="M122.4 76.4h1l-.1 3.2h-.9z"/>
<path d="M105.8 126.1h1v.8h-1z"/>
<path d="M105.8 128.3h1v.8h-1z"/>
<path d="M113.1 126.1h1v.8h-1z"/>
<path d="M113.1 128.3h1v.8h-1z"/>
<path d="M107.4 125.1h.7v1.5h-.7z"/>
<path d="M110.4 125.1h.7v1.5h-.7z"/>
<path d="M111.9 125.1h.7v1.5h-.7z"/>
<path d="M125.5 114.6h1v1.5h-1z"/>
<path d="M128 114.6h1v1.5h-1z"/>
<path d="M130.6 114.6h1v1.5h-1z"/>
<path d="M125.5 127.2h1v1.5h-1z"/>
<path d="M128 127.2h1v1.5h-1z"/>
<path d="M130.6 127.2h1v1.5h-1z"/>
<path d="M121.7 118.9h1.5v1.6h-1.5z"/>
<path d="M121.7 121.6h1.5v1.6h-1.5z"/>
<path d="M136.6 118.9h1.5v1.6h-1.5z"/>
<path d="M136.6 121.6h1.5v1.6h-1.5z"/>
<path d="M101.1 82.7h1.2l.1 .2v.6l-.2 .2h-1l-.1-.3z"/>
<path d="M101.1 80.9l1.2-.1 .1 .3v.6l-.2 .1h-1l-.1-.2z"/>
<path d="M101.1 73.6h1.2l.1 .2v.6l-.2 .2-1-.1-.1-.2z"/>
<path d="M101.1 75.5h1.2l.1 .2v.6l-.2 .1h-1l-.1-.2z"/>
</g>
<path d="M134.6 72.6h3.6v3.6l-1 1h-2.6zM134.1 107.7h4.6v3.6h-3.6l-1-1.1zM116.8 120.9h3.6v3.6l-1 1h-2.6z" fill="#000" stroke="#000" stroke-width=".15"/>
<g fill="#000">
<path d="M101.2 79.5h.3v.3h-.3zM101.3 77.3h.2v.3h-.3zM107.2 76.9l.2-.1 .1 .1 .1 .5-.2 .3-.3-.1v-.5zM104.9 76.2h10.7v1.9h-10.7v-.2h4.2h.1h.1v-.5h.5l.1 .3 .2 .1 .3-.1 .1-.3h.2l.1 .3 .2 .1h.8h.1h.1v-.5h.3l.1 .2 .1-.2-.1-.1-.1 .1h-.3v-.5l.8 .1a.35 .35 0 0 1 .4 0 .35 .35 0 0 1 .2 .4 .35 .35 0 0 1-.2 .4 .35 .35 0 0 1-.4-.1v.1l.2 .1h.3l.2-.5-.1-.5 .3 .1a.4 .4 0 0 1 .7 .3 .4 .4 0 0 1-.6 .4v.1l.2 .1 .6-.1 .1 .1 .3-.8 .3 .8h.2l-.5-1.1-.4 1h-.3l.2-.5-.1-.3-.3-.2-.4 .1h-.3l-.3-.1-.4 .1h-.2l-.1-.1-.1 .1h-.3l-.1-.1-.1 1.1h-.4l.1-.4v-.3v-.2l-.3-.2h-.2l-.2 .2-.1 .5h-.2l-.1-.5-.2-.2-.3 .1-.1 .6h-.5l-.1-1h-.1v1.5h-4.2v-.2l.2 .1h.9l.1-.8 .1-.2 .3 .2 .1 .8v-.4h.3l.1 .3 .2 .1 .7-.1 .1 .1 .3-.8 .2 .8h.2l-.4-1.1-.4 1h-.3l.1-.3v-.3v-.2l-.3-.2h-.2l-.2 .2-.1 .5h-.3v-.5l-.1-.1-.4-.1-.2 .3v.8l-.4-.1-.1-1-.1 .1v.9h-.4zM100.9 76.9h1.5v3.2h-1.5v-.2l.2 .1h1.1v-.2h-.5v-.4l-.2-.2-.4 .1-.1 .6h-.1v-.9l.2 .1 1.1-.4-.4-.2 .4-.1v-.1l-1.1-.3v.2l.6 .2-.4 .1 .4 .2-.8 .3v-1.3l.2 .1h1.1v-.1l-.5-.1 .5-.5h-.1l-.4 .2-.1-.2h-.3l-.3 .2v.4h-.1zM134.9 81.5l.4 .1v.5l-.2 .2-.2-.1-.1-.4zM137 81.8h.2l-.1 .3zM134.5 81.2h4.1v1.5h-4.1v-.6h.1l.1 .2 .2 .2 .8-.1 .2 .1v-.7l.4 .7h.1l.1-1.1h.1l.4 1.1 .2-.1 .6 .1v-.7l.4 .7 .2-.1-.1-1.1-.1 .1v.6l-.4-.6h-.1l-.1 1h-.4l.3-1.1h-.1l-.2 .3h-.3l-.1-.3h-.4l-.1 .7-.4-.6-.1-.1-.1 1.1h-.3l.1-.3-.1-.6-.2-.2-.4 .1-.1 .1-.1 .6h-.1zM117 117.5h3.1v1.5h-3.1v-.3l.3 .1v-.6l.2 .4 .3-.4v.6l.2-.1h.3v.1l.4-.1 .2 .1v-.7l.5 .7 .4-.1 .1 .1 .1-.1-.1-1.1-.1 .1v1h-.3v-1h-.2v.7l-.5-.8-.1 .1v1h-.2l-.1-1.1-.1 .1v1h-.3v-1l-.1-.1-.4 .6-.2-.5h-.2v1h-.1zM131.6 108.8l.2 .1 .1 .3h-.3zM131.6 107.8h.7l.1 .3-.3 .1h-.5v-.1zM131.2 107.4h1.5v4.7h-1.5v-.2l.3 .1 1.1-.1-.1-.1h-.6l.4-.2-.4-.3h.6v-.2l-1.1 .1v.1l.5 .3-.7 .3v-1.1h1.4l-.1-.1h-1l-.1 .1h-.2v-.8h.2v.2l.2 .2h.6l.3-.2 .1-.2-.1-.3h-.2a.37 .37 0 0 1-.3 .5 .37 .37 0 0 1-.4-.4v-.1l-.1-.1-.1 .4h-.2v-.7l.3 .1h1v-.2h-.4v-.1l.5-.4-.2-.1-.3 .3-.2-.2-.3-.1-.2 .3v.4h-.2v-1.2h.2l.2 .3h.5l.4-.1 .1-.4-.3-.3h-.5h-.3l-.1 .3v.2h-.2z"/>
<path d="M101.5 121.1h.3v.3h-.3zM101.7 122.2l.3-.1v.2zM101.5 120.2a.44 .44 0 0 1 .5-.1 .44 .44 0 0 1 .3 .3h-.8zM101.1 119.7h1.5v4h-1.5v-.6h.2v.2l.3 .2h.3l.4-.1 .2-.4-.2-.3-.1 .1a.37 .37 0 0 1-.2 .5 .37 .37 0 0 1-.5-.4v-.2h-.1l-.1 .4h-.2v-.9l1.3 .4v-.1l-.2-.1v-.4l.3-.1-.2-.1-1.2 .4v-.7l.3 .1h1v-.2h-.4v-.1l.5-.4h-.2l-.3 .2-.2-.2h-.3l-.2 .2v.4h-.2v-1l.3 .1h1l.1-.3-.2-.3-.5-.1-.5 .2v.4h-.2zM106.1 123a.42 .42 0 0 1 .4 .4 .42 .42 0 0 1-.4 .4zM109.6 123a.42 .42 0 0 1 .4 .4 .42 .42 0 0 1-.4 .4zM112 123.1l.2-.1 .3 .1v.5l-.2 .2-.3-.1zM103.7 122.6h10v1.8h-10v-.2h7v.1h.1v-.4l.7 .1v-.4h.3l.1 .2 .2 .2 .4-.1h.4v.1l.7-.1-.3-.1-.1-1-.3 .4 .1 .1 .2-.2v.7l-.7 .1 .1-.3v-.4v-.2l-.3-.2h-.2l-.2 .2-.1 .6h-.3v-.8l-.1 .1v1h-.6v-1.2l-.1 .1v1.4h-7v-.7h.1l.3 .4 .9 .1v-.8l.5 .8 .4-.1 .3 .1 .3-.2h.4l.1 .2 .1-.1-.1-.2-.1 .1h-.4l.1-.3h.8l.1 .3 .2 .2h.8v-.8l.5 .8 .4-.1 .4 .1 .3-.3v-.6l-.2-.2-.4-.1-.1 1.1h-.3v-1h-.1v.7l-.6-.8v1.1h-.3v-.5h-.2l-.1 .1h.2v.3a.4 .4 0 0 1-.5-.4 .4 .4 0 0 1 .5-.4v-.1l-.3-.1-.2 .2-.1 .5h-.8v-.2h.3l.1 .1 .1-.1-.1-.1-.1 .1h-.3l-.2-.4-.4-.1-.1 1.1h-.3v-1h-.2v.7l-.5-.8v1.1h-.4l.1-.5h-.3v.1h.1v.3a.4 .4 0 0 1-.4-.4 .4 .4 0 0 1 .5-.4v-.1l-.1-.1-.3 .1-.2 .2-.1 .4h-.1z"/>
</g>
<g fill="none" stroke="#000" stroke-width=".15">
<path d="M10 10h277v190h-277zM12 12h273v186h-273zM60 10v2M110 10v2M160 10v2M210 10v2M260 10v2M10 60h2M285 60h2M118.5 94.5l.2-.1 .1 .5M119.8 82.2v.3h1M120.1 97.9v.3"/>
<path d="M120.3 82.2v.3M120.8 97.9l-.2 .2M120.8 90.2h-1l.7 .3-.7 .4M121.7 87h.7M121.8 88.3l-.1 .3 .2 .2 .4-.1v-.4M121.8 87.5l.4-.1 .1 .1 .1 .3-.2 .2h-.3l-.2-.2zM121.8 86.6l-.1 .1 .1 .3M121.8 86.6h.6M122.3 89.2h.1M122.4 86.2h-.6l-.1 .2 .1 .2M145.7 99.2a.54 .54 0 0 1 .9 .3 .57 .57 0 0 1-1-.1zM10 110h2"/>
<path d="M285 110h2M120.8 134.2l.3-.1 .2 .3-.6 .7h.6M10 160h2M285 160h2M177 166h108v32h-108zM60 198v2M110 198v2M160 198v2M177 194.5h108M177 191.5h108M177 187.5h108M177 181.5h108"/>
<path d="M182.5 186.3h.1l-.1 .1M182.5 186.3v.1M182.5 185.5v.1M182.5 185.5h.1l-.1 .1M184.7 183.6v.1M184.7 183.6h-.1l.1 .1M184.7 182.8v.1M184.7 182.8h-.1l.1 .1M197 191.5v3M204 185.4v1.5M204 185.5l.5-.1 .2 .3v.4l-.1 .2-.1 .1-.5-.1M206 185.5l-.4-.1-.3 .3v.4l.2 .2 .1 .1 .4-.1"/>
<path d="M206.7 185.5l.4-.1 .3 .3v.4l-.2 .2-.1 .1-.4-.1M206.7 184.9v1.5M210 198v2M260 198v2M261 191.5v6.5M270.3 196.6h.9M270.3 195.5l.4-.4v1.5"/>
</g>
<g fill="none" stroke="#000" stroke-width=".14">
<path d="M100.8 73.3v2.7M101.1 74h1l.3 .3v1.7h-1.3zM102.7 73.3v2.7M106.5 72.8v.7M106.7 71.9h6.7v2.6h-6.7zM107.1 71.7h5.7M108.4 74.6h.2M109.9 74.6h1.7M110.1 70.5v1.4M111.4 70.5v1.3M113.5 72.8v.7M123.2 76.2v-4.4h1v1h8v-1h1v4.4"/>
<path d="M123.2 79.8v4.4h1v-1h8v1h.4l.6-.6v-3.8M124.2 73.5v1.8M140.7 71.1h7.2M147.3 71.1v58.4M147.3 71.1l.6 1.1M147.3 71.1l-.6 1.1M91.3 85h8.7v25.5h-8.7zM91.3 87.6h8.7M91.3 85.1h8.7M91.3 85.3h8.7M91.3 85.4h8.7M91.3 85.5h8.7"/>
<path d="M91.3 85.6h8.7M91.3 85.7h8.7M91.3 85.9h8.7M91.3 86h8.7M91.3 86.1h8.7M91.3 86.2h8.7M91.3 86.3h8.7M91.3 86.4h8.7M91.3 86.6h8.7M91.3 86.7h8.7M91.3 86.8h8.7M91.3 86.9h8.7"/>
<path d="M91.3 87h8.7M91.3 87.2h8.7M91.3 87.3h8.7M91.3 87.4h8.7M91.3 87.5h8.7M91.3 90.2h8.7M91.3 92.7h8.7M91.3 95.3h8.7M91.3 97.8h8.7M91.4 85.1h7.5l1 1v24.4h-8.5zM99.9 86.1h1.5v.6h-1.5M99.9 88.6h1.5v.6h-1.5"/>
<path d="M99.9 91.1h1.5v.6h-1.5M99.9 93.7h1.5v.6h-1.5M99.9 96.2h1.5v.6h-1.5M99.9 98.8h1.5v.6h-1.5M100 86h.3M100 86.7h.3M100 88.5h.4M100 89.3h.4M100 91.1h.4M100 91.8h.4M100 93.6h.4M100 94.3h.4"/>
<path d="M100 96.2h.4M100 96.9h.4M100 98.7h.4M100 99.4h.4M101 82v.5M101.1 81.3h1.3v2h-1.3zM101.4 85h1.1v1.4M102.5 82v.5M103.8 87.6h2.7v22.9h-2.7zM103.9 85.7l.6-.6h1.9v25.4h-2.5zM105.2 85h-1.4v1.4M126.8 96.3v1.3"/>
<path d="M126.8 98.8v1.4M126.8 92.8h-1.9v2h1.9v.3M130.2 92.8h4.9M132.9 93.7h1.7M138.3 92.8h1.2v13.4h-1.2M139.8 99.5h1.2M91.3 100.3h8.7M91.3 102.9h8.7M91.3 105.4h8.7M91.3 108h8.7M99.9 101.3h1.5v.6h-1.5M99.9 103.8h1.5v.6h-1.5"/>
<path d="M99.9 106.4h1.5v.6h-1.5M99.9 108.9h1.5v.6h-1.5M100 101.2h.4M100 102h.4M100 103.8h.4M100 104.5h.4M100 106.3h.4M100 107h.4M100 108.9h.4M100 109.6h.4M101.3 113.5v.5M101.4 112.8h1.2v2h-1.2z"/>
<path d="M102.7 113.5v.5M121.7 112.1h2.5v3.7h11.3v-3.7h2.6v16.3h-2.6v-1h-11.3v1h-2.5zM126.8 103.9v.3h-1.9v2h1.9M126.8 101.4v1.3M130.2 106.2h4.9M100.1 135.8h40.1M100.1 135.8l1.1 .6M100.1 128.5v7.9M101 124.7v2.6h2v-2.6M101.2 135.2l-1.1 .6M101.4 124.7h1.2v2h-.9l-.3-.3zM106.5 127.2v.8"/>
<path d="M106.7 126.2h6.7v2.6h-6.7zM107.1 129h5.7M108.4 126.1h1.7M109.9 128.8v1.5l-.2 .2h-.9l-.2-.2v-1.4M109.9 130.2l-.2 .2h-.9l-.2-.2M111.4 126.1h.2M113.5 127.2v.8M139.1 135.2l1.1 .6M140.2 135.8l-1.1 .6M140.2 128.5v7.9M140.7 129.5h7.2M146.7 128.4l.6 1.1"/>
<path d="M147.9 128.4l-.6 1.1"/>
</g>
<g fill="#000" stroke="#000" stroke-width=".14">
<path d="M123.8 74.7h1l-.6 .6zM132.9 93.7l.5-.4v1zM140.2 99v1l-.4-.5z"/>
<circle cx="125.9" cy="113.4" r=".25"/>
</g>
<path d="M100.6 71.5l.4-.3 .6-.1h37.1a1.49 1.49 0 0 1 1.5 1.5v55.5a1.49 1.49 0 0 1-1.5 1.4h-37.1a1.53 1.53 0 0 1-1.5-1.5v-55.4l.2-.7z" fill="none" stroke="#575757" stroke-width=".14"/>
<text font-size="2.8" x="178" y="190.9">Title:</text>
<g font-size="2.1">
<text x="178" y="184">Sheet:</text>
<text x="178" y="186.7">File:</text>
<text x="184.1" y="186.7">sim-rev3c.kicad_pcb</text>
<text x="178" y="196.9">KiCad</text>
<text x="178" y="194.1">Size:</text>
<text x="184.7" y="194.1">A4</text>
<text x="185.7" y="196.9">E.D.A.</text>
<text x="194.6" y="196.9">kicad</text>
<text x="200" y="194.1">Date:</text>
<text x="201.8" y="196.9">7.0.7</text>
<text x="263" y="194.3">Rev:</text>
<text x="263" y="196.9">Id:</text>
<text x="267.1" y="196.9">1/1</text>
</g>
<g font-size="1.8">
<text x="35" y="11.9">1</text>
<text x="85" y="11.9">2</text>
<text x="135" y="11.9">3</text>
<text x="185" y="11.9">4</text>
<text x="235" y="11.9">5</text>
<text x="285" y="11.9">6</text>
<text x="10.3" y="35.9">A</text>
<text x="285.4" y="35.9">A</text>
<text x="10.3" y="85.9">B</text>
<text x="285.3" y="85.9">B</text>
<text x="10.3" y="135.9">C</text>
<text x="285.3" y="135.9">C</text>
<text x="10.3" y="185.9">D</text>
<text x="285.3" y="185.9">D</text>
<text x="35" y="199.9">1</text>
<text x="85" y="199.9">2</text>
<text x="135" y="199.9">3</text>
<text x="185" y="199.9">4</text>
<text x="235" y="199.9">5</text>
<text x="285" y="199.9">6</text>
</g>
<g font-size="1.4">
<text x="106.6" y="70">SW_SPDT</text>
<text x="100.6" y="73.2">D2</text>
<text x="108.4" y="77.4">SW1</text>
<text x="114.7" y="73.9">SW1</text>
<text x="104.3" y="83.3" transform="rotate(-90 104.3 83.3)">R2</text>
<text x="120.9" y="82.1" transform="rotate(-90 120.9 82.1)">REV3c</text>
<text x="107.5" y="86.7">C1</text>
<text x="107.5" y="89.3">C7</text>
<text x="110.5" y="86.7">VCC</text>
<text x="110.5" y="89.3">I/O</text>
<text x="120.9" y="88.8" transform="rotate(-90 120.9 88.8)">adapter</text>
<text x="129.3" y="84.8" transform="rotate(-180 129.3 84.8)">U3</text>
<text x="107.5" y="94.4">C2</text>
<text x="107.5" y="91.9">C3</text>
<text x="110.5" y="94.4">RST</text>
<text x="110.5" y="91.9">CLK</text>
<text x="119.3" y="93.1" transform="rotate(-90 119.3 93.1)">5</text>
<text x="127.4" y="95.5" transform="rotate(-180 127.4 95.5)">6P</text>
<text x="129.4" y="94" transform="rotate(-180 129.4 94)">U3</text>
<text x="131" y="95.5" transform="rotate(-180 131 95.5)">SIM</text>
<text x="96.4" y="98.8" transform="rotate(-90 96.4 98.8)">J2</text>
<text x="105.9" y="98.8" transform="rotate(-90 105.9 98.8)">J3</text>
<text x="107.5" y="99.5">C1</text>
<text x="107.5" y="97">C6</text>
<text x="110.5" y="99.5">IOVCC</text>
<text x="110.5" y="97">VPP</text>
<text x="119.3" y="98.5" transform="rotate(-90 119.3 98.5)">Pirate</text>
<text x="120.9" y="96.9" transform="rotate(-90 120.9 96.9)">Card/SIM</text>
<text x="125.4" y="100.5" transform="rotate(-90 125.4 100.5)">U2</text>
<text x="132.7" y="100.6" transform="rotate(-90 132.7 100.6)">U2</text>
<text x="134.5" y="98.7" transform="rotate(-90 134.5 98.7)">8P</text>
<text x="146.9" y="98.1" transform="rotate(-90 146.9 98.1)">mm</text>
<text x="107.5" y="107.2">C4</text>
<text x="107.5" y="104.6">C8</text>
<text x="107.5" y="102.1">C5</text>
<text x="110.5" y="102.1">IOGND</text>
<text x="119.3" y="102.2" transform="rotate(-90 119.3 102.2)">Bus</text>
<text x="120.9" y="102.2" transform="rotate(-90 120.9 102.2)">Smart</text>
<text x="122.5" y="102.2" transform="rotate(-90 122.5 102.2)">http://BusPirate.com</text>
<text x="134.5" y="102.3" transform="rotate(-90 134.5 102.3)">SIM</text>
<text x="146.9" y="105.3" transform="rotate(-90 146.9 105.3)">58.4200</text>
<text x="107.5" y="109.8">C5</text>
<text x="110.5" y="109.8">GND</text>
<text x="122.2" y="111.7">U1</text>
<text x="104.5" y="114.6" transform="rotate(-90 104.5 114.6)">R1</text>
<text x="100.9" y="129">D1</text>
<text x="114.7" y="128.2">SW2</text>
<text x="129.7" y="130.5">SIM</text>
<text x="133.3" y="130.5">6P</text>
<text x="106.6" y="132.2">SW_SPDT</text>
<text x="115.2" y="135.4">40.1332</text>
<text x="122.4" y="135.4">mm</text>
</g>
<g font-size=".7">
<text x="102.1" y="75.6" transform="rotate(-90 102.1 75.6)">D2</text>
<text x="102.1" y="82.8" transform="rotate(-90 102.1 82.8)">R2</text>
<text x="102.4" y="114.3" transform="rotate(-90 102.4 114.3)">R1</text>
<text x="102.4" y="126.2" transform="rotate(-90 102.4 126.2)">D1</text>
</g>
</svg>
